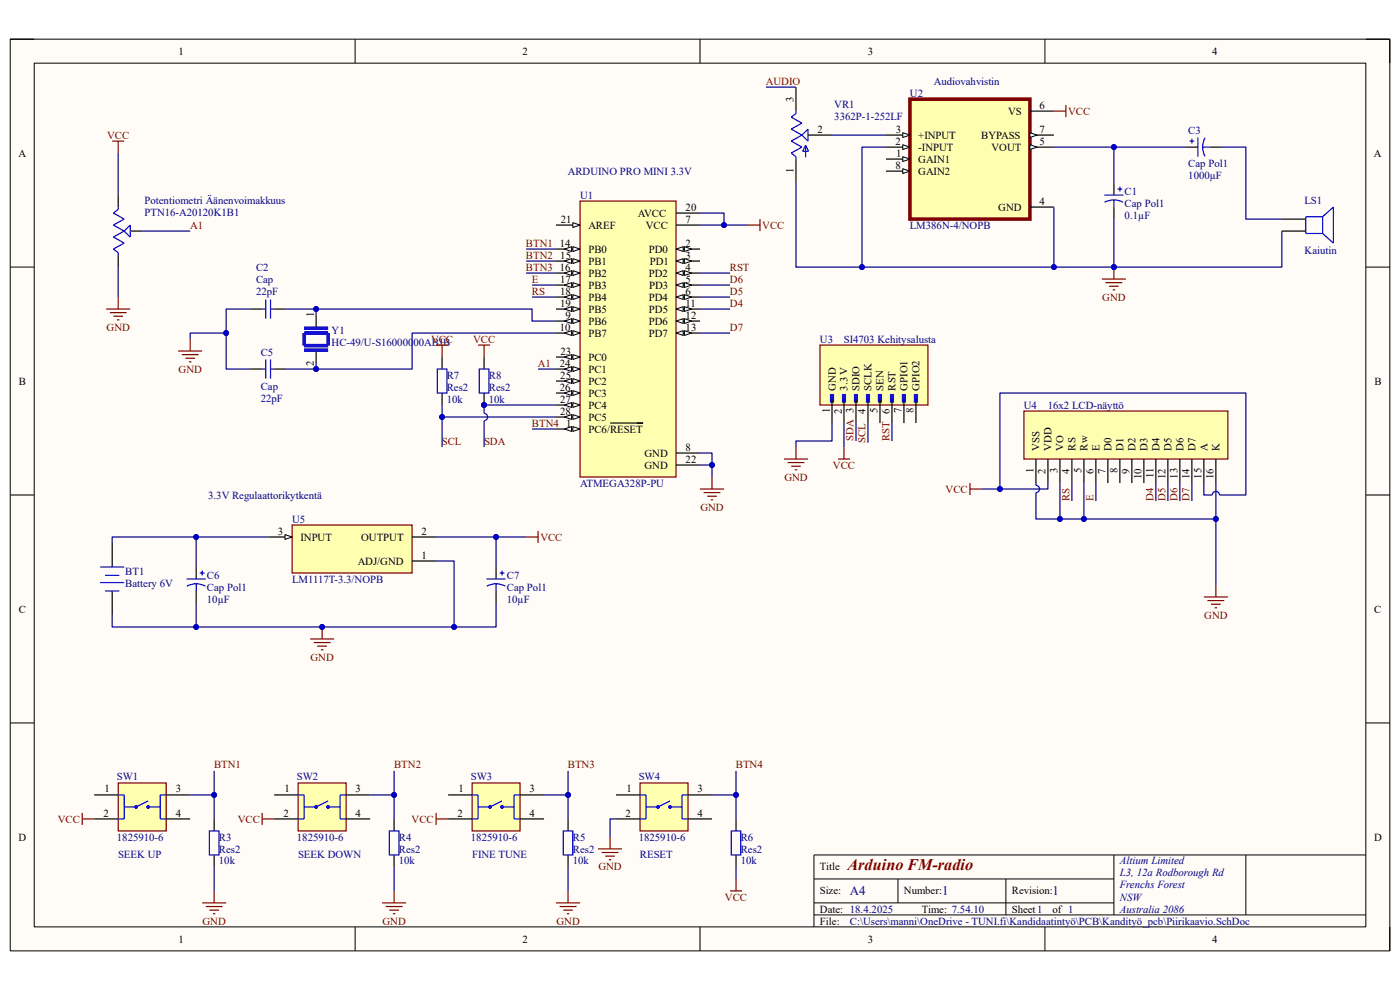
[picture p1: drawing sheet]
<svg xmlns="http://www.w3.org/2000/svg" width="297mm" height="210mm" viewBox="0 0 297 210" stroke-linecap="round" stroke-linejoin="round" font-family="sans-serif">
<path d="M2.2 8.3h292.7v193.4h-292.7z" fill-rule="evenodd" fill="#fffcf8"/>
<path d="M2.2 8.3h292.7v193.4h-292.7z" fill="none" stroke="#000" stroke-width=".21"/>
<path d="M7.3 13.4h282.5v183.2h-282.5z" fill-rule="evenodd" fill="#fffcf8"/>
<g fill="none" stroke="#000" stroke-width=".21">
<path d="M2.2 8.3h5.1M7.3 13.4h282.5v183.2h-282.5zM75.3 8.3v5.1M148.5 8.3v5.1M221.7 8.3v5.1M289.8 8.3h5.1v5.1M2.2 56.7h5.1M289.8 56.7h5.1M2.2 105h5.1M289.8 105h5.1M2.2 153.4h5.1M289.8 153.4h5.1"/>
<path d="M75.3 196.6v5.1M148.5 196.6v5.1M172.7 186.5h63.6M172.7 194.1h117.1M172.7 191.5h63.6M190.5 186.5v5M213.4 186.5v7.6M221.7 196.6v5.1M236.3 181.4v12.7M264.3 181.4v12.7M289.8 181.4h-117.1v15.2M294.9 196.6v5.1"/>
</g>
<path d="M123.1 42.7h20.3v58.5h-20.3z" fill-rule="evenodd" fill="#ffffb0"/>
<path d="M123.1 42.7h20.3v58.5h-20.3z" fill="none" stroke="#800000" stroke-width=".25"/>
<path d="M118 47.7h5.1" fill="none" stroke="#000" stroke-width=".25"/>
<path d="M121.5 47.2l1.6 .5-1.6 .6z" fill="#f8fcff"/>
<path d="M121.5 47.2l1.6 .5-1.6 .6z" fill="none" stroke="#000" stroke-width=".21"/>
<path d="M118 52.8h5.1" fill="none" stroke="#000" stroke-width=".25"/>
<path d="M121.5 52.3l1.6 .5-1.6 .5z" fill="#f8fcff"/>
<path d="M121.5 52.3l1.6 .5-1.6 .5z" fill="none" stroke="#000" stroke-width=".21"/>
<path d="M119.8 52.8l1.5-.5v1z" fill="#f8fcff"/>
<path d="M119.8 52.8l1.5-.5v1z" fill="none" stroke="#000" stroke-width=".21"/>
<path d="M118 55.4h5.1" fill="none" stroke="#000" stroke-width=".25"/>
<path d="M121.5 54.9l1.6 .5-1.6 .5z" fill="#f8fcff"/>
<path d="M121.5 54.9l1.6 .5-1.6 .5z" fill="none" stroke="#000" stroke-width=".21"/>
<path d="M119.8 55.4l1.5-.5v1z" fill="#f8fcff"/>
<path d="M119.8 55.4l1.5-.5v1z" fill="none" stroke="#000" stroke-width=".21"/>
<path d="M118 57.9h5.1" fill="none" stroke="#000" stroke-width=".25"/>
<path d="M121.5 57.4l1.6 .5-1.6 .5z" fill="#f8fcff"/>
<path d="M121.5 57.4l1.6 .5-1.6 .5z" fill="none" stroke="#000" stroke-width=".21"/>
<path d="M119.8 57.9l1.5-.5v1z" fill="#f8fcff"/>
<path d="M119.8 57.9l1.5-.5v1z" fill="none" stroke="#000" stroke-width=".21"/>
<path d="M118 60.5h5.1" fill="none" stroke="#000" stroke-width=".25"/>
<path d="M121.5 60l1.6 .5-1.6 .5z" fill="#f8fcff"/>
<path d="M121.5 60l1.6 .5-1.6 .5z" fill="none" stroke="#000" stroke-width=".21"/>
<path d="M119.8 60.5l1.5-.5v1z" fill="#f8fcff"/>
<path d="M119.8 60.5l1.5-.5v1z" fill="none" stroke="#000" stroke-width=".21"/>
<path d="M118 63h5.1" fill="none" stroke="#000" stroke-width=".25"/>
<path d="M121.5 62.5l1.6 .5-1.6 .5z" fill="#f8fcff"/>
<path d="M121.5 62.5l1.6 .5-1.6 .5z" fill="none" stroke="#000" stroke-width=".21"/>
<path d="M119.8 63l1.5-.5v1z" fill="#f8fcff"/>
<path d="M119.8 63l1.5-.5v1z" fill="none" stroke="#000" stroke-width=".21"/>
<path d="M118 65.6h5.1" fill="none" stroke="#000" stroke-width=".25"/>
<path d="M121.5 65.1l1.6 .5-1.6 .5z" fill="#f8fcff"/>
<path d="M121.5 65.1l1.6 .5-1.6 .5z" fill="none" stroke="#000" stroke-width=".21"/>
<path d="M119.8 65.6l1.5-.5v1z" fill="#f8fcff"/>
<path d="M119.8 65.6l1.5-.5v1z" fill="none" stroke="#000" stroke-width=".21"/>
<path d="M118 68.1h5.1" fill="none" stroke="#000" stroke-width=".25"/>
<path d="M121.5 67.6l1.6 .5-1.6 .5z" fill="#f8fcff"/>
<path d="M121.5 67.6l1.6 .5-1.6 .5z" fill="none" stroke="#000" stroke-width=".21"/>
<path d="M119.8 68.1l1.5-.5v1z" fill="#f8fcff"/>
<path d="M119.8 68.1l1.5-.5v1z" fill="none" stroke="#000" stroke-width=".21"/>
<path d="M118 70.7h5.1" fill="none" stroke="#000" stroke-width=".25"/>
<path d="M121.5 70.1l1.6 .6-1.6 .5z" fill="#f8fcff"/>
<path d="M121.5 70.1l1.6 .6-1.6 .5z" fill="none" stroke="#000" stroke-width=".21"/>
<path d="M119.8 70.7l1.5-.6v1.1z" fill="#f8fcff"/>
<path d="M119.8 70.7l1.5-.6v1.1z" fill="none" stroke="#000" stroke-width=".21"/>
<path d="M118 75.7h5.1" fill="none" stroke="#000" stroke-width=".25"/>
<path d="M121.5 75.2l1.6 .5-1.6 .6z" fill="#f8fcff"/>
<path d="M121.5 75.2l1.6 .5-1.6 .6z" fill="none" stroke="#000" stroke-width=".21"/>
<path d="M119.8 75.7l1.5-.5v1.1z" fill="#f8fcff"/>
<path d="M119.8 75.7l1.5-.5v1.1z" fill="none" stroke="#000" stroke-width=".21"/>
<path d="M118 78.3h5.1" fill="none" stroke="#000" stroke-width=".25"/>
<path d="M121.5 77.8l1.6 .5-1.6 .5z" fill="#f8fcff"/>
<path d="M121.5 77.8l1.6 .5-1.6 .5z" fill="none" stroke="#000" stroke-width=".21"/>
<path d="M119.8 78.3l1.5-.5v1z" fill="#f8fcff"/>
<path d="M119.8 78.3l1.5-.5v1z" fill="none" stroke="#000" stroke-width=".21"/>
<path d="M118 80.8h5.1" fill="none" stroke="#000" stroke-width=".25"/>
<path d="M121.5 80.3l1.6 .5-1.6 .5z" fill="#f8fcff"/>
<path d="M121.5 80.3l1.6 .5-1.6 .5z" fill="none" stroke="#000" stroke-width=".21"/>
<path d="M119.8 80.8l1.5-.5v1z" fill="#f8fcff"/>
<path d="M119.8 80.8l1.5-.5v1z" fill="none" stroke="#000" stroke-width=".21"/>
<path d="M118 83.4h5.1" fill="none" stroke="#000" stroke-width=".25"/>
<path d="M121.5 82.9l1.6 .5-1.6 .5z" fill="#f8fcff"/>
<path d="M121.5 82.9l1.6 .5-1.6 .5z" fill="none" stroke="#000" stroke-width=".21"/>
<path d="M119.8 83.4l1.5-.5v1z" fill="#f8fcff"/>
<path d="M119.8 83.4l1.5-.5v1z" fill="none" stroke="#000" stroke-width=".21"/>
<path d="M118 85.9h5.1" fill="none" stroke="#000" stroke-width=".25"/>
<path d="M121.5 85.4l1.6 .5-1.6 .5z" fill="#f8fcff"/>
<path d="M121.5 85.4l1.6 .5-1.6 .5z" fill="none" stroke="#000" stroke-width=".21"/>
<path d="M119.8 85.9l1.5-.5v1z" fill="#f8fcff"/>
<path d="M119.8 85.9l1.5-.5v1z" fill="none" stroke="#000" stroke-width=".21"/>
<path d="M118 88.5h5.1" fill="none" stroke="#000" stroke-width=".25"/>
<path d="M121.5 88l1.6 .5-1.6 .5z" fill="#f8fcff"/>
<path d="M121.5 88l1.6 .5-1.6 .5z" fill="none" stroke="#000" stroke-width=".21"/>
<path d="M119.8 88.5l1.5-.5v1z" fill="#f8fcff"/>
<path d="M119.8 88.5l1.5-.5v1z" fill="none" stroke="#000" stroke-width=".21"/>
<path d="M118 91h5.1" fill="none" stroke="#000" stroke-width=".25"/>
<path d="M121.5 90.5l1.6 .5-1.6 .5z" fill="#f8fcff"/>
<path d="M121.5 90.5l1.6 .5-1.6 .5z" fill="none" stroke="#000" stroke-width=".21"/>
<path d="M119.8 91l1.5-.5v1z" fill="#f8fcff"/>
<path d="M119.8 91l1.5-.5v1z" fill="none" stroke="#000" stroke-width=".21"/>
<path d="M143.4 45.2h5.1M143.4 47.7h5.1M143.4 52.8h5.1M129.4 89.7h7.1" fill="none" stroke="#000" stroke-width=".25"/>
<path d="M143.4 52.8l1.5-.5v1z" fill="#f8fcff"/>
<path d="M143.4 52.8l1.5-.5v1z" fill="none" stroke="#000" stroke-width=".21"/>
<path d="M145.2 52.3l1.5 .5-1.5 .5z" fill="#f8fcff"/>
<path d="M145.2 52.3l1.5 .5-1.5 .5z" fill="none" stroke="#000" stroke-width=".21"/>
<path d="M143.4 55.4h5.1" fill="none" stroke="#000" stroke-width=".25"/>
<path d="M143.4 55.4l1.5-.5v1z" fill="#f8fcff"/>
<path d="M143.4 55.4l1.5-.5v1z" fill="none" stroke="#000" stroke-width=".21"/>
<path d="M145.2 54.9l1.5 .5-1.5 .5z" fill="#f8fcff"/>
<path d="M145.2 54.9l1.5 .5-1.5 .5z" fill="none" stroke="#000" stroke-width=".21"/>
<path d="M143.4 57.9h5.1" fill="none" stroke="#000" stroke-width=".25"/>
<path d="M143.4 57.9l1.5-.5v1z" fill="#f8fcff"/>
<path d="M143.4 57.9l1.5-.5v1z" fill="none" stroke="#000" stroke-width=".21"/>
<path d="M145.2 57.4l1.5 .5-1.5 .5z" fill="#f8fcff"/>
<path d="M145.2 57.4l1.5 .5-1.5 .5z" fill="none" stroke="#000" stroke-width=".21"/>
<path d="M143.4 60.5h5.1" fill="none" stroke="#000" stroke-width=".25"/>
<path d="M143.4 60.5l1.5-.5v1z" fill="#f8fcff"/>
<path d="M143.4 60.5l1.5-.5v1z" fill="none" stroke="#000" stroke-width=".21"/>
<path d="M145.2 60l1.5 .5-1.5 .5z" fill="#f8fcff"/>
<path d="M145.2 60l1.5 .5-1.5 .5z" fill="none" stroke="#000" stroke-width=".21"/>
<path d="M143.4 63h5.1" fill="none" stroke="#000" stroke-width=".25"/>
<path d="M143.4 63l1.5-.5v1z" fill="#f8fcff"/>
<path d="M143.4 63l1.5-.5v1z" fill="none" stroke="#000" stroke-width=".21"/>
<path d="M145.2 62.5l1.5 .5-1.5 .5z" fill="#f8fcff"/>
<path d="M145.2 62.5l1.5 .5-1.5 .5z" fill="none" stroke="#000" stroke-width=".21"/>
<path d="M143.4 65.6h5.1" fill="none" stroke="#000" stroke-width=".25"/>
<path d="M143.4 65.6l1.5-.5v1z" fill="#f8fcff"/>
<path d="M143.4 65.6l1.5-.5v1z" fill="none" stroke="#000" stroke-width=".21"/>
<path d="M145.2 65.1l1.5 .5-1.5 .5z" fill="#f8fcff"/>
<path d="M145.2 65.1l1.5 .5-1.5 .5z" fill="none" stroke="#000" stroke-width=".21"/>
<path d="M143.4 68.1h5.1" fill="none" stroke="#000" stroke-width=".25"/>
<path d="M143.4 68.1l1.5-.5v1z" fill="#f8fcff"/>
<path d="M143.4 68.1l1.5-.5v1z" fill="none" stroke="#000" stroke-width=".21"/>
<path d="M145.2 67.6l1.5 .5-1.5 .5z" fill="#f8fcff"/>
<path d="M145.2 67.6l1.5 .5-1.5 .5z" fill="none" stroke="#000" stroke-width=".21"/>
<path d="M143.4 70.7h5.1" fill="none" stroke="#000" stroke-width=".25"/>
<path d="M143.4 70.7l1.5-.6v1.1z" fill="#f8fcff"/>
<path d="M143.4 70.7l1.5-.6v1.1z" fill="none" stroke="#000" stroke-width=".21"/>
<path d="M145.2 70.1l1.5 .6-1.5 .5z" fill="#f8fcff"/>
<path d="M145.2 70.1l1.5 .6-1.5 .5z" fill="none" stroke="#000" stroke-width=".21"/>
<path d="M143.4 96.1h5.1M143.4 98.6h5.1" fill="none" stroke="#000" stroke-width=".25"/>
<path d="M193.1 21h25.4v25.5h-25.4z" fill-rule="evenodd" fill="#ffffb0"/>
<path d="M193.1 21h25.4v25.5h-25.4z" fill="none" stroke="#800000" stroke-width=".76" stroke-linecap="butt"/>
<path d="M188 28.7h5.1" fill="none" stroke="#000" stroke-width=".25"/>
<path d="M191.5 28.2l1.6 .5-1.6 .5z" fill="#f8fcff"/>
<path d="M191.5 28.2l1.6 .5-1.6 .5z" fill="none" stroke="#000" stroke-width=".21"/>
<path d="M188 31.2h5.1" fill="none" stroke="#000" stroke-width=".25"/>
<path d="M191.5 30.7l1.6 .5-1.6 .5z" fill="#f8fcff"/>
<path d="M191.5 30.7l1.6 .5-1.6 .5z" fill="none" stroke="#000" stroke-width=".21"/>
<path d="M188 33.8h5.1" fill="none" stroke="#000" stroke-width=".25"/>
<path d="M191.5 33.2l1.6 .6-1.6 .5z" fill="#f8fcff"/>
<path d="M191.5 33.2l1.6 .6-1.6 .5z" fill="none" stroke="#000" stroke-width=".21"/>
<path d="M188 36.3h5.1" fill="none" stroke="#000" stroke-width=".25"/>
<path d="M191.5 35.8l1.6 .5-1.6 .5z" fill="#f8fcff"/>
<path d="M191.5 35.8l1.6 .5-1.6 .5z" fill="none" stroke="#000" stroke-width=".21"/>
<path d="M218.5 23.6h5.1M218.5 28.7h5.1" fill="none" stroke="#000" stroke-width=".25"/>
<path d="M218.5 28.2l1.5 .5-1.5 .5z" fill="#f8fcff"/>
<path d="M218.5 28.2l1.5 .5-1.5 .5z" fill="none" stroke="#000" stroke-width=".21"/>
<path d="M218.5 31.2h5.1" fill="none" stroke="#000" stroke-width=".25"/>
<path d="M218.5 30.7l1.5 .5-1.5 .5z" fill="#f8fcff"/>
<path d="M218.5 30.7l1.5 .5-1.5 .5z" fill="none" stroke="#000" stroke-width=".21"/>
<path d="M218.5 43.9h5.1" fill="none" stroke="#000" stroke-width=".25"/>
<path d="M233.8 59.2h5.1M234.5 60h3.6M236.3 56.7v2.5M235.3 60.7h2M236.1 61.5h.5M148.5 103.7h5.1M149.3 104.5h3.5M150 105.3h2.1M150.8 106h.5M151.1 101.2v2.5" fill="none" stroke="#800000" stroke-width=".25"/>
<circle cx="236.3" cy="56.7" r=".51" fill="#000080"/>
<circle cx="236.3" cy="56.7" r=".51" fill="none" stroke="#000080" stroke-width=".21"/>
<path d="M25.1 166.1h10.2v10.2h-10.2z" fill-rule="evenodd" fill="#ffffb0"/>
<g fill="none" stroke="#800000" stroke-width=".25">
<path d="M223.6 23.6h2.5M226.1 22.3v2.5M158.7 47.7h2.5M161.2 46.5v2.5M37.8 74.5h5.1M38.6 75.2h3.5M39.3 76h2.1M40.1 76.8h.5M40.3 71.9v2.6M166.3 97.4h5.1M167.1 98.1h3.6M167.9 98.9h2"/>
<path d="M168.6 99.7h.5M168.9 94.8v2.6M205.8 102.5v2.5M205.8 103.7h2.5M17.4 172.5v2.5M17.4 173.7h2.6M25.1 166.1h10.2v10.2h-10.2zM42.9 191.5h5.1M43.7 192.3h3.5M44.4 193.1h2.1M45.2 193.8h.5M45.4 189v2.5"/>
</g>
<g fill="none" stroke="#00f" stroke-width=".25">
<path d="M237.6 39.6v1M252.3 29.9h1.1M252.9 29.4v1M254.1 29.2v4M255.1 31.2l.1 .8 .5 1.2M255.1 31.2h1.6M255.7 29.2l-.5 1.2-.1 .8M234.3 41.4h4M236.3 42.4l.8 .1 1.2 .4M236.3 42.4l-.8 .1-1.2 .4M236.3 42.4v1.5M237.1 40.1h1"/>
<path d="M280.6 46l2.3-2.1v7.7l-2.3-2.1M280.6 46v3.5M280.6 46h-3.6v3.5h3.6M55.6 65.6h.8M55.6 78.3h.8M56.4 63.5v4.1M56.4 76.3v4M57.4 63.5v4.1M57.4 76.3v4M57.4 65.6h.8M57.4 78.3h.8M25.1 168.6h1.2l.1 5.1h-1.3"/>
<path d="M31.4 169.9l-2.5 1.3h-2.6M31.4 171.2h2.6M35.3 168.6h-1.3v5.1h1.3M44.4 176.3h2.1v5.1h-2.1z"/>
<circle cx="28.9" cy="171.2" r=".25"/>
<circle cx="31.4" cy="171.2" r=".25"/>
</g>
<g fill="none" stroke="#000" stroke-width=".25">
<path d="M236.3 38.8v2.6M251.6 31.2h2.5M256.7 31.2h2.5M236.3 43.9v2.6M271.9 46.5h5.1M271.9 49h5.1M53.1 65.6h2.5M53.1 78.3h2.5M58.2 65.6h2.5M58.2 78.3h2.5M20 168.6h5.1M20 173.7h5.1"/>
<path d="M35.3 168.6h5M35.3 173.7h5M45.4 173.7v2.6M45.4 181.4v2.5"/>
</g>
<path d="M63.3 166.1h10.1v10.2h-10.1z" fill-rule="evenodd" fill="#ffffb0"/>
<path d="M55.6 172.5v2.5M55.6 173.7h2.6M63.3 166.1h10.1v10.2h-10.1zM81.1 191.5h5.1M81.8 192.3h3.6M82.6 193.1h2M83.4 193.8h.5M83.6 189v2.5" fill="none" stroke="#800000" stroke-width=".25"/>
<g fill="none" stroke="#00f" stroke-width=".25">
<path d="M63.3 168.6h1.2v5.1h-1.2M69.6 169.9l-2.5 1.3h-2.6M69.6 171.2h2.6M73.4 168.6h-1.2v5.1h1.2M82.6 176.3h2v5.1h-2z"/>
<circle cx="67.1" cy="171.2" r=".25"/>
<circle cx="69.6" cy="171.2" r=".25"/>
</g>
<path d="M58.2 168.6h5.1M58.2 173.7h5.1M73.4 168.6h5.1M73.4 173.7h5.1M83.6 173.7v2.6M83.6 181.4v2.5" fill="none" stroke="#000" stroke-width=".25"/>
<path d="M100.2 166.1h10.1v10.2h-10.1z" fill-rule="evenodd" fill="#ffffb0"/>
<path d="M92.5 172.5v2.5M92.5 173.7h2.6M100.2 166.1h10.1v10.2h-10.1zM118 191.5h5.1M118.7 192.3h3.6M119.5 193.1h2M120.3 193.8h.5M120.5 189v2.5" fill="none" stroke="#800000" stroke-width=".25"/>
<g fill="none" stroke="#00f" stroke-width=".25">
<path d="M100.2 168.6h1.2v5.1h-1.2M106.5 169.9l-2.5 1.3h-2.6M106.5 171.2h2.6M110.3 168.6h-1.2v5.1h1.2M119.5 176.3h2v5.1h-2z"/>
<circle cx="104" cy="171.2" r=".25"/>
<circle cx="106.5" cy="171.2" r=".25"/>
</g>
<path d="M95.1 168.6h5.1M95.1 173.7h5.1M110.3 168.6h5.1M110.3 173.7h5.1M120.5 173.7v2.6M120.5 181.4v2.5" fill="none" stroke="#000" stroke-width=".25"/>
<path d="M135.8 166.1h10.2v10.2h-10.2z" fill-rule="evenodd" fill="#ffffb0"/>
<path d="M129.4 177.5v2.6M135.8 166.1h10.2v10.2h-10.2zM126.9 180.1h5.1M127.6 180.8h3.6M128.4 181.6h2M129.2 182.4h.5M154.9 189h2.5M156.1 186.5v2.5" fill="none" stroke="#800000" stroke-width=".25"/>
<g fill="none" stroke="#00f" stroke-width=".25">
<path d="M135.8 168.6h1.3v5.1h-1.3M142.1 169.9l-2.5 1.3h-2.5M142.1 171.2h2.6M146 168.6h-1.3v5.1h1.3M155.1 176.3h2.1v5.1h-2.1z"/>
<circle cx="139.6" cy="171.2" r=".25"/>
<circle cx="142.1" cy="171.2" r=".25"/>
</g>
<path d="M130.7 168.6h5.1M130.7 173.7h5.1M146 168.6h5.1M146 173.7h5.1M156.1 173.7v2.6M156.1 181.4v2.5" fill="none" stroke="#000" stroke-width=".25"/>
<path d="M217.2 87.2h43.3v10.2h-43.3z" fill-rule="evenodd" fill="#ffffb0"/>
<path d="M217.2 87.2h43.3v10.2h-43.3zM255.4 126.6h5.1M256.2 127.4h3.5M256.9 128.2h2.1M257.7 128.9h.5M257.9 124.1v2.5" fill="none" stroke="#800000" stroke-width=".25"/>
<g fill="none" stroke="#000" stroke-width=".25">
<path d="M219.8 97.4v5.1M222.3 97.4v5.1M224.9 97.4v5.1M227.4 97.4v5.1M230 97.4v5.1M232.5 97.4v5.1M235 97.4v5.1M237.6 97.4v5.1M240.1 97.4v5.1M242.7 97.4v5.1M245.2 97.4v5.1M247.8 97.4v5.1"/>
<path d="M250.3 97.4v5.1M252.9 97.4v5.1M255.4 97.4v5.1M257.9 97.4v5.1"/>
</g>
<path d="M174 73.2h22.9v12.7h-22.9z" fill-rule="evenodd" fill="#ffffb0"/>
<path d="M174 73.2h22.9v12.7h-22.9z" fill="none" stroke="#800000" stroke-width=".25"/>
<path d="M176.2 83.7h.6v1.6h-.6z" fill-rule="evenodd" fill="#00f"/>
<path d="M176.2 83.7h.6v1.6h-.6z" fill="none" stroke="#00f" stroke-width=".25"/>
<path d="M178.7 83.7h.7v1.6h-.7z" fill-rule="evenodd" fill="#00f"/>
<path d="M178.7 83.7h.7v1.6h-.7z" fill="none" stroke="#00f" stroke-width=".25"/>
<path d="M181.3 83.7h.6v1.6h-.6z" fill-rule="evenodd" fill="#00f"/>
<path d="M181.3 83.7h.6v1.6h-.6z" fill="none" stroke="#00f" stroke-width=".25"/>
<path d="M183.8 83.7h.7v1.6h-.7z" fill-rule="evenodd" fill="#00f"/>
<path d="M183.8 83.7h.7v1.6h-.7z" fill="none" stroke="#00f" stroke-width=".25"/>
<path d="M186.4 83.7h.6v1.6h-.6z" fill-rule="evenodd" fill="#00f"/>
<path d="M186.4 83.7h.6v1.6h-.6z" fill="none" stroke="#00f" stroke-width=".25"/>
<path d="M188.9 83.7h.6v1.6h-.6z" fill-rule="evenodd" fill="#00f"/>
<path d="M188.9 83.7h.6v1.6h-.6z" fill="none" stroke="#00f" stroke-width=".25"/>
<path d="M191.5 83.7h.6v1.6h-.6z" fill-rule="evenodd" fill="#00f"/>
<path d="M191.5 83.7h.6v1.6h-.6z" fill="none" stroke="#00f" stroke-width=".25"/>
<path d="M194 83.7h.6v1.6h-.6z" fill-rule="evenodd" fill="#00f"/>
<path d="M25.1 43.9v.5l-1 .8 2.2 1.3-2.2 1.2 2.2 1.3M26.3 49l-2.2 1.3 2.2 1.3-2.2 1.2 1 .8v.5M27.6 47.7v2.6l-1.3-1.3zM194 83.7h.6v1.6h-.6z" fill="none" stroke="#00f" stroke-width=".25"/>
<path d="M25.1 41.4v2.5M25.1 54.1v2.6M27.6 49h2.6M176.5 84.7v5M179 84.7v5M181.6 84.7v5M184.1 84.7v5M186.7 84.7v5M189.2 84.7v5M191.8 84.7v5M194.3 84.7v5" fill="none" stroke="#000" stroke-width=".25"/>
<path d="M177.8 97.4h2.5M179 94.8v2.6" fill="none" stroke="#800000" stroke-width=".25"/>
<path d="M62 111.4h25.4v10.2h-25.4z" fill-rule="evenodd" fill="#ffffb0"/>
<path d="M62 111.4h25.4v10.2h-25.4z" fill="none" stroke="#800000" stroke-width=".25"/>
<path d="M56.9 113.9h5.1" fill="none" stroke="#000" stroke-width=".25"/>
<path d="M60.5 113.4l1.5 .5-1.5 .5z" fill="#f8fcff"/>
<path d="M60.5 113.4l1.5 .5-1.5 .5z" fill="none" stroke="#000" stroke-width=".21"/>
<path d="M87.4 113.9h5.1M87.4 119h5.1M41.6 120.3v2.5M41.6 125.4v2.5M105.2 120.3v2.5M105.2 125.4v2.5" fill="none" stroke="#000" stroke-width=".25"/>
<path d="M39.6 122.8h4.1M41.6 123.8l.8 .1 1.2 .5M41.6 123.8l-.8 .1-1.2 .5M41.6 123.8v1.6M42.4 121.6h1M42.9 121v1.1M103.2 122.8h4.1M105.2 123.8l.9 .1 1.1 .5M105.2 123.8l-.8 .1-1.1 .5M105.2 123.8v1.6M106 121.6h1M106.5 121v1.1" fill="none" stroke="#00f" stroke-width=".25"/>
<path d="M65.8 135.6h5.1M66.6 136.3h3.5M67.3 137.1h2.1M68.1 137.8h.5M68.3 133v2.6" fill="none" stroke="#800000" stroke-width=".25"/>
<circle cx="68.3" cy="133" r=".51" fill="#000080"/>
<circle cx="68.3" cy="133" r=".51" fill="none" stroke="#000080" stroke-width=".21"/>
<path d="M23.8 29.9h2.5M25.1 29.9v2.6M22.5 65.6h5.1M23.3 66.3h3.6M24.1 67.1h2M24.8 67.9h.5M25.1 63v2.6M111.6 113.9h2.6M114.2 112.6v2.6" fill="none" stroke="#800000" stroke-width=".25"/>
<path d="M168.9 18.5v5.1M168.9 33.8v5M171.4 28.7h5.1M67.1 66.8v2.6M67.1 74.5v2.5M93.8 75.7v2.6M93.8 83.4v2.5M23.8 115.2v5.1M23.8 125.4v5.1" fill="none" stroke="#000" stroke-width=".25"/>
<path d="M168.9 23.6v.5l-1 .7 2.2 1.3-2.2 1.3 2.2 1.3M170.1 28.7l-2.2 1.2 2.2 1.3-2.2 1.3 1 .7v.6M170.1 28.7l1.3-1.3v2.5zM170.9 30.8v2.6M170.9 30.8l.6 1.3h-1.2zM92.8 78.3h2v5.1h-2zM21.3 123.6h5M21.3 120.3h5M22.3 122.1h3M22.3 125.4h3" fill="none" stroke="#00f" stroke-width=".25"/>
<path d="M64.5 70.7h5.1v2.6h-5.1zM64.5 74.3h5.1M64.5 69.6h5.1" fill="none" stroke="#00f" stroke-width=".76" stroke-linecap="butt"/>
<circle cx="102.7" cy="85.9" r=".51" fill="#000080"/>
<circle cx="102.7" cy="85.9" r=".51" fill="none" stroke="#000080" stroke-width=".21"/>
<path d="M102.7 83.4v2.5" fill="none" stroke="#000" stroke-width=".25"/>
<circle cx="102.7" cy="85.9" r=".51" fill="#000080"/>
<circle cx="102.7" cy="85.9" r=".51" fill="none" stroke="#000080" stroke-width=".21"/>
<path d="M102.7 75.7v2.6" fill="none" stroke="#000" stroke-width=".25"/>
<path d="M101.7 78.3h2v5.1h-2z" fill="none" stroke="#00f" stroke-width=".25"/>
<path d="M92.5 73.2h2.6M93.8 73.2v2.5M101.4 73.2h2.6M102.7 73.2v2.5" fill="none" stroke="#800000" stroke-width=".25"/>
<path d="M257.9 102.5v21.6" fill="none" stroke="#000080" stroke-width=".25"/>
<circle cx="257.9" cy="110.1" r=".51" fill="#000080"/>
<circle cx="257.9" cy="110.1" r=".51" fill="none" stroke="#000080" stroke-width=".21"/>
<path d="M23.8 130.5v2.5h17.8" fill="none" stroke="#000080" stroke-width=".25"/>
<circle cx="41.6" cy="133" r=".51" fill="#000080"/>
<circle cx="41.6" cy="133" r=".51" fill="none" stroke="#000080" stroke-width=".21"/>
<path d="M56.9 113.9h-33.1v1.3" fill="none" stroke="#000080" stroke-width=".25"/>
<circle cx="41.6" cy="113.9" r=".51" fill="#000080"/>
<circle cx="41.6" cy="113.9" r=".51" fill="none" stroke="#000080" stroke-width=".21"/>
<path d="M30.2 49h10.1M40.3 168.6h5.1v5.1" fill="none" stroke="#000080" stroke-width=".25"/>
<circle cx="45.4" cy="168.6" r=".51" fill="#000080"/>
<circle cx="45.4" cy="168.6" r=".51" fill="none" stroke="#000080" stroke-width=".21"/>
<path d="M48 70.7h-7.7v1.2" fill="none" stroke="#000080" stroke-width=".25"/>
<circle cx="48" cy="70.6" r=".51" fill="#000080"/>
<circle cx="48" cy="70.6" r=".51" fill="none" stroke="#000080" stroke-width=".21"/>
<path d="M92.5 119h3.8v14h-54.7v-5.1" fill="none" stroke="#000080" stroke-width=".25"/>
<circle cx="41.6" cy="133" r=".51" fill="#000080"/>
<circle cx="41.6" cy="133" r=".51" fill="none" stroke="#000080" stroke-width=".21"/>
<circle cx="68.3" cy="133" r=".51" fill="#000080"/>
<circle cx="68.3" cy="133" r=".51" fill="none" stroke="#000080" stroke-width=".21"/>
<circle cx="96.3" cy="133" r=".51" fill="#000080"/>
<circle cx="96.3" cy="133" r=".51" fill="none" stroke="#000080" stroke-width=".21"/>
<path d="M53.1 65.6h-5.1v12.7h5.1" fill="none" stroke="#000080" stroke-width=".25"/>
<circle cx="48" cy="70.6" r=".51" fill="#000080"/>
<circle cx="48" cy="70.6" r=".51" fill="none" stroke="#000080" stroke-width=".21"/>
<path d="M118 70.7h-30.6v7.6h-26.7" fill="none" stroke="#000080" stroke-width=".25"/>
<circle cx="67.1" cy="78.3" r=".51" fill="#000080"/>
<circle cx="67.1" cy="78.3" r=".51" fill="none" stroke="#000080" stroke-width=".21"/>
<path d="M60.7 65.6h52.2v2.5h5.1" fill="none" stroke="#000080" stroke-width=".25"/>
<circle cx="67.1" cy="65.6" r=".51" fill="#000080"/>
<circle cx="67.1" cy="65.6" r=".51" fill="none" stroke="#000080" stroke-width=".21"/>
<path d="M78.5 168.6h5.1v5.1" fill="none" stroke="#000080" stroke-width=".25"/>
<circle cx="83.6" cy="168.6" r=".51" fill="#000080"/>
<circle cx="83.6" cy="168.6" r=".51" fill="none" stroke="#000080" stroke-width=".21"/>
<path d="M92.5 113.9h12.7v6.4" fill="none" stroke="#000080" stroke-width=".25"/>
<circle cx="105.2" cy="113.9" r=".51" fill="#000080"/>
<circle cx="105.2" cy="113.9" r=".51" fill="none" stroke="#000080" stroke-width=".21"/>
<path d="M93.8 85.9v2.6h24.2" fill="none" stroke="#000080" stroke-width=".25"/>
<circle cx="93.8" cy="88.5" r=".51" fill="#000080"/>
<circle cx="93.8" cy="88.5" r=".51" fill="none" stroke="#000080" stroke-width=".21"/>
<path d="M105.2 127.9v5.1h-8.9" fill="none" stroke="#000080" stroke-width=".25"/>
<circle cx="96.3" cy="133" r=".51" fill="#000080"/>
<circle cx="96.3" cy="133" r=".51" fill="none" stroke="#000080" stroke-width=".21"/>
<path d="M118 85.9h-15.3v1.8a.76 .76 0 0 1 .8 .8 .76 .76 0 0 1-.8 .7v5.6" fill="none" stroke="#000080" stroke-width=".25"/>
<circle cx="102.7" cy="85.9" r=".51" fill="#000080"/>
<circle cx="102.7" cy="85.9" r=".51" fill="none" stroke="#000080" stroke-width=".21"/>
<path d="M105.2 113.9h6.4" fill="none" stroke="#000080" stroke-width=".25"/>
<circle cx="105.2" cy="113.9" r=".51" fill="#000080"/>
<circle cx="105.2" cy="113.9" r=".51" fill="none" stroke="#000080" stroke-width=".21"/>
<path d="M111.6 57.9h6.4M111.6 55.4h6.4M111.6 52.8h6.4M112.9 63h5.1M112.9 60.5h5.1M114.2 78.3h3.8M112.9 91h5.1M115.4 168.6h5.1v5.1" fill="none" stroke="#000080" stroke-width=".25"/>
<circle cx="120.5" cy="168.6" r=".51" fill="#000080"/>
<circle cx="120.5" cy="168.6" r=".51" fill="none" stroke="#000080" stroke-width=".21"/>
<path d="M148.5 98.6h2.6v2.6M130.7 173.7h-1.3v3.8" fill="none" stroke="#000080" stroke-width=".25"/>
<circle cx="151.1" cy="98.6" r=".51" fill="#000080"/>
<circle cx="151.1" cy="98.6" r=".51" fill="none" stroke="#000080" stroke-width=".21"/>
<path d="M148.5 96.1h2.6v2.5" fill="none" stroke="#000080" stroke-width=".25"/>
<circle cx="151.1" cy="98.6" r=".51" fill="#000080"/>
<circle cx="151.1" cy="98.6" r=".51" fill="none" stroke="#000080" stroke-width=".21"/>
<path d="M148.5 47.7h10.2M148.5 57.9h6.4M148.5 70.7h6.4M148.5 65.6h6.4M148.5 63h6.4M148.5 60.5h6.4" fill="none" stroke="#000080" stroke-width=".25"/>
<circle cx="153.6" cy="47.7" r=".51" fill="#000080"/>
<circle cx="153.6" cy="47.7" r=".51" fill="none" stroke="#000080" stroke-width=".21"/>
<path d="M148.5 45.2h5.1v2.5" fill="none" stroke="#000080" stroke-width=".25"/>
<circle cx="153.6" cy="47.7" r=".51" fill="#000080"/>
<circle cx="153.6" cy="47.7" r=".51" fill="none" stroke="#000080" stroke-width=".21"/>
<path d="M151.1 168.6h5v5.1" fill="none" stroke="#000080" stroke-width=".25"/>
<circle cx="156.1" cy="168.6" r=".51" fill="#000080"/>
<circle cx="156.1" cy="168.6" r=".51" fill="none" stroke="#000080" stroke-width=".21"/>
<path d="M162.5 18.5h6.4M188 31.2h-5.1v25.5h-14v-17.9M176.5 89.7v3.9h-7.6v1.2" fill="none" stroke="#000080" stroke-width=".25"/>
<circle cx="182.9" cy="56.7" r=".51" fill="#000080"/>
<circle cx="182.9" cy="56.7" r=".51" fill="none" stroke="#000080" stroke-width=".21"/>
<path d="M176.5 28.7h11.5M182.9 56.7h40.7" fill="none" stroke="#000080" stroke-width=".25"/>
<circle cx="223.6" cy="56.7" r=".51" fill="#000080"/>
<circle cx="223.6" cy="56.7" r=".51" fill="none" stroke="#000080" stroke-width=".21"/>
<circle cx="182.9" cy="56.7" r=".51" fill="#000080"/>
<circle cx="182.9" cy="56.7" r=".51" fill="none" stroke="#000080" stroke-width=".21"/>
<path d="M222.3 102.5v1.2h-14" fill="none" stroke="#000080" stroke-width=".25"/>
<circle cx="212.1" cy="103.7" r=".51" fill="#000080"/>
<circle cx="212.1" cy="103.7" r=".51" fill="none" stroke="#000080" stroke-width=".21"/>
<path d="M255.4 102.5v2.5h1.8a.76 .76 0 0 1 .7-.8 .76 .76 0 0 1 .8 .8h5.6v-21.6h-52.2v20.3" fill="none" stroke="#000080" stroke-width=".25"/>
<circle cx="212.1" cy="103.7" r=".51" fill="#000080"/>
<circle cx="212.1" cy="103.7" r=".51" fill="none" stroke="#000080" stroke-width=".21"/>
<path d="M219.8 103a.76 .76 0 0 1 .7 .7 .76 .76 0 0 1-.7 .8v5.6h10.2M219.8 102.5v.5" fill="none" stroke="#000080" stroke-width=".25"/>
<circle cx="224.9" cy="110.1" r=".51" fill="#000080"/>
<circle cx="224.9" cy="110.1" r=".51" fill="none" stroke="#000080" stroke-width=".21"/>
<circle cx="229.9" cy="110.1" r=".51" fill="#000080"/>
<circle cx="229.9" cy="110.1" r=".51" fill="none" stroke="#000080" stroke-width=".21"/>
<path d="M223.6 43.9v12.8h48.3v-7.7" fill="none" stroke="#000080" stroke-width=".25"/>
<circle cx="236.3" cy="56.7" r=".51" fill="#000080"/>
<circle cx="236.3" cy="56.7" r=".51" fill="none" stroke="#000080" stroke-width=".21"/>
<circle cx="223.6" cy="56.7" r=".51" fill="#000080"/>
<circle cx="223.6" cy="56.7" r=".51" fill="none" stroke="#000080" stroke-width=".21"/>
<path d="M223.6 31.2h28" fill="none" stroke="#000080" stroke-width=".25"/>
<circle cx="236.3" cy="31.2" r=".51" fill="#000080"/>
<circle cx="236.3" cy="31.2" r=".51" fill="none" stroke="#000080" stroke-width=".21"/>
<path d="M230 102.5v7.6h27.9" fill="none" stroke="#000080" stroke-width=".25"/>
<circle cx="229.9" cy="110.1" r=".51" fill="#000080"/>
<circle cx="229.9" cy="110.1" r=".51" fill="none" stroke="#000080" stroke-width=".21"/>
<circle cx="257.9" cy="110.1" r=".51" fill="#000080"/>
<circle cx="257.9" cy="110.1" r=".51" fill="none" stroke="#000080" stroke-width=".21"/>
<path d="M25.1 32.5v8.9M259.2 31.2h5.1v15.3h7.6M25.1 56.7v6.3M41.6 113.9v6.4" fill="none" stroke="#000080" stroke-width=".25"/>
<circle cx="41.6" cy="113.9" r=".51" fill="#000080"/>
<circle cx="41.6" cy="113.9" r=".51" fill="none" stroke="#000080" stroke-width=".21"/>
<path d="M45.4 163.5v5.1M45.4 183.9v5.1" fill="none" stroke="#000080" stroke-width=".25"/>
<circle cx="45.4" cy="168.6" r=".51" fill="#000080"/>
<circle cx="45.4" cy="168.6" r=".51" fill="none" stroke="#000080" stroke-width=".21"/>
<path d="M67.1 77v1.3" fill="none" stroke="#000080" stroke-width=".25"/>
<circle cx="67.1" cy="78.3" r=".51" fill="#000080"/>
<circle cx="67.1" cy="78.3" r=".51" fill="none" stroke="#000080" stroke-width=".21"/>
<path d="M67.1 65.6v1.2" fill="none" stroke="#000080" stroke-width=".25"/>
<circle cx="67.1" cy="65.6" r=".51" fill="#000080"/>
<circle cx="67.1" cy="65.6" r=".51" fill="none" stroke="#000080" stroke-width=".21"/>
<path d="M83.6 163.5v5.1M83.6 183.9v5.1" fill="none" stroke="#000080" stroke-width=".25"/>
<circle cx="83.6" cy="168.6" r=".51" fill="#000080"/>
<circle cx="83.6" cy="168.6" r=".51" fill="none" stroke="#000080" stroke-width=".21"/>
<path d="M93.8 88.5v6.3" fill="none" stroke="#000080" stroke-width=".25"/>
<circle cx="93.8" cy="88.5" r=".51" fill="#000080"/>
<circle cx="93.8" cy="88.5" r=".51" fill="none" stroke="#000080" stroke-width=".21"/>
<path d="M120.5 163.5v5.1M120.5 183.9v5.1" fill="none" stroke="#000080" stroke-width=".25"/>
<circle cx="120.5" cy="168.6" r=".51" fill="#000080"/>
<circle cx="120.5" cy="168.6" r=".51" fill="none" stroke="#000080" stroke-width=".21"/>
<path d="M156.1 163.5v5.1M156.1 183.9v2.6" fill="none" stroke="#000080" stroke-width=".25"/>
<circle cx="156.1" cy="168.6" r=".51" fill="#000080"/>
<circle cx="156.1" cy="168.6" r=".51" fill="none" stroke="#000080" stroke-width=".21"/>
<path d="M179 89.7v5.1M181.6 89.7v3.9M184.1 89.7v4.2M189.2 89.7v3.9M224.9 102.5v7.6" fill="none" stroke="#000080" stroke-width=".25"/>
<circle cx="224.9" cy="110.1" r=".51" fill="#000080"/>
<circle cx="224.9" cy="110.1" r=".51" fill="none" stroke="#000080" stroke-width=".21"/>
<path d="M236.3 46.5v10.2M227.4 102.5v3.8M232.5 102.5v3.8" fill="none" stroke="#000080" stroke-width=".25"/>
<circle cx="236.3" cy="56.7" r=".51" fill="#000080"/>
<circle cx="236.3" cy="56.7" r=".51" fill="none" stroke="#000080" stroke-width=".21"/>
<path d="M236.3 31.2v7.6" fill="none" stroke="#000080" stroke-width=".25"/>
<circle cx="236.3" cy="31.2" r=".51" fill="#000080"/>
<circle cx="236.3" cy="31.2" r=".51" fill="none" stroke="#000080" stroke-width=".21"/>
<path d="M245.2 102.5v3.8M247.8 102.5v3.8M250.3 102.5v3.8M252.9 102.5v3.8" fill="none" stroke="#000080" stroke-width=".25"/>
<text font-size="3.4" fill="#800000" x="179.8" y="184.7">Arduino FM-radio</text>
<g font-size="2.8" fill="#000080">
<text x="180.3" y="189.9">A4</text>
<text x="199.9" y="189.9">1</text>
<text x="223.3" y="189.9">1</text>
</g>
<g font-size="2.3">
<text x="37.9" y="11.6">1</text>
<text x="110.9" y="11.6">2</text>
<text x="184.1" y="11.6">3</text>
<text x="257.2" y="11.6">4</text>
<text x="168.4" y="21.5" transform="rotate(-90 168.4 21.5)">3</text>
<text x="220.5" y="23.1">6</text>
<text x="173.4" y="28.2">2</text>
<text x="190" y="28.2">3</text>
<text x="194.8" y="29.4">+INPUT</text>
<text x="208.2" y="29.4">BYPASS</text>
<text x="213.9" y="24.3">VS</text>
<text x="220.5" y="28.2">7</text>
<text x="3.9" y="33.2">A</text>
<text x="189.9" y="30.7">2</text>
<text x="190" y="35.8">8</text>
<text x="190.1" y="33.2">1</text>
<text x="194.8" y="32">-INPUT</text>
<text x="194.8" y="34.5">GAIN1</text>
<text x="210.4" y="32">VOUT</text>
<text x="220.5" y="30.7">5</text>
<text x="291.5" y="33.2">A</text>
<text x="168.4" y="36.7" transform="rotate(-90 168.4 36.7)">1</text>
<text x="194.8" y="37">GAIN2</text>
<text x="119" y="47.2">21</text>
<text x="135.3" y="46">AVCC</text>
<text x="145.5" y="44.7">20</text>
<text x="145.5" y="47.2">7</text>
<text x="211.8" y="44.7">GND</text>
<text x="220.5" y="43.4">4</text>
<text x="118.8" y="52.3">14</text>
<text x="124.8" y="48.5">AREF</text>
<text x="124.8" y="53.6">PB0</text>
<text x="137" y="48.5">VCC</text>
<text x="137.6" y="53.6">PD0</text>
<text x="145.5" y="52.3">2</text>
<text x="118.8" y="57.4">16</text>
<text x="118.8" y="59.9">17</text>
<text x="118.9" y="54.9">15</text>
<text x="124.8" y="56.1">PB1</text>
<text x="124.8" y="58.7">PB2</text>
<text x="137.6" y="58.7">PD2</text>
<text x="137.8" y="56.1">PD1</text>
<text x="145.5" y="54.9">3</text>
<text x="145.5" y="57.4">4</text>
<text x="145.5" y="59.9">5</text>
<text x="118.8" y="62.5">18</text>
<text x="118.8" y="65.1">19</text>
<text x="124.8" y="61.3">PB3</text>
<text x="124.8" y="63.8">PB4</text>
<text x="137.6" y="63.8">PD4</text>
<text x="137.7" y="61.3">PD3</text>
<text x="145.5" y="62.5">6</text>
<text x="145.5" y="65.1">11</text>
<text x="66.5" y="67.4" transform="rotate(-90 66.5 67.4)">1</text>
<text x="118.8" y="70.1">10</text>
<text x="120" y="67.6">9</text>
<text x="124.8" y="66.3">PB5</text>
<text x="124.8" y="68.9">PB6</text>
<text x="124.8" y="71.4">PB7</text>
<text x="137.6" y="68.9">PD6</text>
<text x="137.6" y="71.4">PD7</text>
<text x="137.7" y="66.3">PD5</text>
<text x="145.5" y="67.6">12</text>
<text x="145.5" y="70.1">13</text>
<text x="66.5" y="77.6" transform="rotate(-90 66.5 77.6)">2</text>
<text x="118.8" y="77.8">24</text>
<text x="118.9" y="75.2">23</text>
<text x="124.8" y="76.5">PC0</text>
<text x="4" y="81.6">B</text>
<text x="118.8" y="82.9">26</text>
<text x="118.9" y="80.3">25</text>
<text x="124.8" y="79">PC1</text>
<text x="124.8" y="81.6">PC2</text>
<text x="177.3" y="82.8" transform="rotate(-90 177.3 82.8)">GND</text>
<text x="179.8" y="82.8" transform="rotate(-90 179.8 82.8)">3.3 V</text>
<text x="182.4" y="82.8" transform="rotate(-90 182.4 82.8)">SDIO</text>
<text x="184.9" y="82.8" transform="rotate(-90 184.9 82.8)">SCLK</text>
<text x="187.5" y="82.8" transform="rotate(-90 187.5 82.8)">SEN</text>
<text x="190" y="82.8" transform="rotate(-90 190 82.8)">RST</text>
<text x="192.5" y="82.8" transform="rotate(-90 192.5 82.8)">GPIO1</text>
<text x="195.1" y="82.8" transform="rotate(-90 195.1 82.8)">GPIO2</text>
<text x="291.6" y="81.6">B</text>
<text x="118.8" y="85.4">27</text>
<text x="118.8" y="88">28</text>
<text x="124.8" y="84.2">PC3</text>
<text x="124.8" y="86.7">PC4</text>
<text x="124.8" y="89.2">PC5</text>
<text x="176" y="87.5" transform="rotate(-90 176 87.5)">1</text>
<text x="178.6" y="87.8" transform="rotate(-90 178.6 87.8)">2</text>
<text x="183.6" y="87.8" transform="rotate(-90 183.6 87.8)">4</text>
<text x="186.2" y="87.7" transform="rotate(-90 186.2 87.7)">5</text>
<text x="188.7" y="87.8" transform="rotate(-90 188.7 87.8)">6</text>
<text x="191.3" y="87.7" transform="rotate(-90 191.3 87.7)">7</text>
<text x="193.8" y="87.7" transform="rotate(-90 193.8 87.7)">8</text>
<text x="120.1" y="90.5">1</text>
<text x="124.8" y="91.8">PC6/RESET</text>
<text x="145.5" y="95.6">8</text>
<text x="220.6" y="95.6" transform="rotate(-90 220.6 95.6)">VSS</text>
<text x="223.1" y="95.6" transform="rotate(-90 223.1 95.6)">VDD</text>
<text x="225.6" y="95.6" transform="rotate(-90 225.6 95.6)">VO</text>
<text x="228.2" y="95.6" transform="rotate(-90 228.2 95.6)">RS</text>
<text x="230.7" y="95.6" transform="rotate(-90 230.7 95.6)">Rw</text>
<text x="233.3" y="95.6" transform="rotate(-90 233.3 95.6)">E</text>
<text x="235.8" y="95.6" transform="rotate(-90 235.8 95.6)">D0</text>
<text x="238.3" y="95.6" transform="rotate(-90 238.3 95.6)">D1</text>
<text x="240.9" y="95.6" transform="rotate(-90 240.9 95.6)">D2</text>
<text x="243.5" y="95.6" transform="rotate(-90 243.5 95.6)">D3</text>
<text x="246" y="95.6" transform="rotate(-90 246 95.6)">D4</text>
<text x="248.5" y="95.6" transform="rotate(-90 248.5 95.6)">D5</text>
<text x="251.1" y="95.6" transform="rotate(-90 251.1 95.6)">D6</text>
<text x="253.6" y="95.6" transform="rotate(-90 253.6 95.6)">D7</text>
<text x="256.2" y="95.6" transform="rotate(-90 256.2 95.6)">A</text>
<text x="258.7" y="95.6" transform="rotate(-90 258.7 95.6)">K</text>
<text x="136.7" y="96.9">GND</text>
<text x="136.7" y="99.4">GND</text>
<text x="145.5" y="98.1">22</text>
<text x="219.3" y="100.3" transform="rotate(-90 219.3 100.3)">1</text>
<text x="221.8" y="100.5" transform="rotate(-90 221.8 100.5)">2</text>
<text x="224.4" y="100.4" transform="rotate(-90 224.4 100.4)">3</text>
<text x="226.9" y="100.5" transform="rotate(-90 226.9 100.5)">4</text>
<text x="229.4" y="100.4" transform="rotate(-90 229.4 100.4)">5</text>
<text x="232" y="100.5" transform="rotate(-90 232 100.5)">6</text>
<text x="234.5" y="100.5" transform="rotate(-90 234.5 100.5)">7</text>
<text x="237.1" y="100.4" transform="rotate(-90 237.1 100.4)">8</text>
<text x="239.6" y="100.5" transform="rotate(-90 239.6 100.5)">9</text>
<text x="242.2" y="101.6" transform="rotate(-90 242.2 101.6)">10</text>
<text x="244.7" y="101.4" transform="rotate(-90 244.7 101.4)">11</text>
<text x="247.3" y="101.6" transform="rotate(-90 247.3 101.6)">12</text>
<text x="249.8" y="101.5" transform="rotate(-90 249.8 101.5)">13</text>
<text x="252.3" y="101.6" transform="rotate(-90 252.3 101.6)">14</text>
<text x="254.9" y="101.6" transform="rotate(-90 254.9 101.6)">15</text>
<text x="257.4" y="101.6" transform="rotate(-90 257.4 101.6)">16</text>
<text x="59" y="113.4">3</text>
<text x="89.5" y="113.4">2</text>
<text x="63.8" y="114.7">INPUT</text>
<text x="75.9" y="119.8">ADJ/GND</text>
<text x="76.6" y="114.7">OUTPUT</text>
<text x="89.5" y="118.5">1</text>
<text x="4" y="130">C</text>
<text x="291.5" y="130">C</text>
<text x="22" y="173.2">2</text>
<text x="22.1" y="168.1">1</text>
<text x="37.3" y="168.1">3</text>
<text x="37.3" y="173.2">4</text>
<text x="60.2" y="173.2">2</text>
<text x="60.3" y="168.1">1</text>
<text x="75.4" y="168.1">3</text>
<text x="75.4" y="173.2">4</text>
<text x="97.1" y="173.2">2</text>
<text x="97.2" y="168.1">1</text>
<text x="112.4" y="168.1">3</text>
<text x="112.4" y="173.2">4</text>
<text x="132.7" y="173.2">2</text>
<text x="132.9" y="168.1">1</text>
<text x="148" y="168.1">3</text>
<text x="148" y="173.2">4</text>
<text x="3.9" y="178.3">D</text>
<text x="291.5" y="178.3">D</text>
<text x="173.9" y="184.7">Title</text>
<text x="173.9" y="189.7">Size:</text>
<text x="191.8" y="189.7">Number:</text>
<text x="214.7" y="189.7">Revision:</text>
<text x="173.9" y="193.6">Date: 18.4.2025</text>
<text x="173.9" y="196.1">File:</text>
<text x="195.6" y="193.6">Time: 7.54.10</text>
<text x="214.7" y="193.6">Sheet1</text>
<text x="223.3" y="193.6">of 1</text>
<text x="37.9" y="199.9">1</text>
<text x="110.9" y="199.9">2</text>
<text x="184.1" y="199.9">3</text>
<text x="257.2" y="199.9">4</text>
</g>
<g font-size="2.3" fill="#800000">
<text x="162.5" y="18">AUDIO</text>
<text x="22.7" y="29.4">VCC</text>
<text x="226.6" y="24.3">VCC</text>
<text x="40.3" y="48.5">A1</text>
<text x="111.6" y="52.3">BTN1</text>
<text x="161.7" y="48.5">VCC</text>
<text x="111.6" y="54.9">BTN2</text>
<text x="111.6" y="57.4">BTN3</text>
<text x="112.9" y="59.9">E</text>
<text x="154.9" y="57.4">RST</text>
<text x="154.9" y="59.9">D6</text>
<text x="112.9" y="62.5">RS</text>
<text x="154.9" y="65.1">D4</text>
<text x="154.9" y="62.5">D5</text>
<text x="233.8" y="63.8">GND</text>
<text x="22.6" y="70.1">GND</text>
<text x="154.9" y="70.1">D7</text>
<text x="91.4" y="72.7">VCC</text>
<text x="100.4" y="72.7">VCC</text>
<text x="114.1" y="77.8">A1</text>
<text x="37.9" y="79">GND</text>
<text x="93.8" y="94.3">SCL</text>
<text x="102.7" y="94.3">SDA</text>
<text x="112.9" y="90.5">BTN4</text>
<text x="181.1" y="93.6" transform="rotate(-90 181.1 93.6)">SDA 3</text>
<text x="183.6" y="93.9" transform="rotate(-90 183.6 93.9)">SCL</text>
<text x="188.7" y="93.6" transform="rotate(-90 188.7 93.6)">RST</text>
<text x="166.4" y="101.9">GND</text>
<text x="176.7" y="99.4">VCC</text>
<text x="200.6" y="104.5">VCC</text>
<text x="226.9" y="106.3" transform="rotate(-90 226.9 106.3)">RS</text>
<text x="232" y="106.3" transform="rotate(-90 232 106.3)">E</text>
<text x="244.7" y="106.3" transform="rotate(-90 244.7 106.3)">D4</text>
<text x="247.3" y="106.3" transform="rotate(-90 247.3 106.3)">D5</text>
<text x="249.8" y="106.3" transform="rotate(-90 249.8 106.3)">D6</text>
<text x="252.3" y="106.3" transform="rotate(-90 252.3 106.3)">D7</text>
<text x="148.6" y="108.3">GND</text>
<text x="114.6" y="114.7">VCC</text>
<text x="255.5" y="131.2">GND</text>
<text x="65.9" y="140.1">GND</text>
<text x="45.4" y="163">BTN1</text>
<text x="83.6" y="163">BTN2</text>
<text x="120.5" y="163">BTN3</text>
<text x="156.1" y="163">BTN4</text>
<text x="12.3" y="174.5">VCC</text>
<text x="50.5" y="174.5">VCC</text>
<text x="87.3" y="174.5">VCC</text>
<text x="127" y="184.7">GND</text>
<text x="153.8" y="191.1">VCC</text>
<text x="43" y="196.1">GND</text>
<text x="81.2" y="196.1">GND</text>
<text x="118.1" y="196.1">GND</text>
</g>
<g font-size="2.3" fill="#000080">
<text x="198.1" y="18">Audiovahvistin</text>
<text x="177" y="22.8">VR1</text>
<text x="193" y="20.5">U2</text>
<text x="177" y="25.4">3362P-1-252LF</text>
<text x="252.1" y="28.4">C3</text>
<text x="252.1" y="35.5">Cap Pol1</text>
<text x="120.5" y="37">ARDUINO PRO MINI 3.3V</text>
<text x="238.6" y="41.4">C1</text>
<text x="252.1" y="38.1">1000µF</text>
<text x="30.6" y="43.2">Potentiometri Äänenvoimakkuus</text>
<text x="30.6" y="45.7">PTN16-A20120K1B1</text>
<text x="123.1" y="42.2">U1</text>
<text x="238.6" y="46.5">0.1µF</text>
<text x="238.6" y="43.9">Cap Pol1</text>
<text x="276.8" y="43.2">LS1</text>
<text x="193" y="48.5">LM386N-4/NOPB</text>
<text x="276.8" y="53.8">Kaiutin</text>
<text x="54.3" y="57.4">C2</text>
<text x="54.3" y="59.9">Cap</text>
<text x="54.3" y="62.5">22pF</text>
<text x="70.4" y="70.9">Y1</text>
<text x="55.3" y="75.5">C5</text>
<text x="70.4" y="73.4">HC-49/U-S16000000ABJB</text>
<text x="173.9" y="72.7">U3</text>
<text x="179" y="72.7">SI4703 Kehitysalusta</text>
<text x="55.3" y="82.6">Cap</text>
<text x="94.8" y="80.3">R7</text>
<text x="94.8" y="82.9">Res2</text>
<text x="103.7" y="80.3">R8</text>
<text x="103.7" y="82.9">Res2</text>
<text x="55.3" y="85.2">22pF</text>
<text x="94.8" y="85.4">10k</text>
<text x="103.7" y="85.4">10k</text>
<text x="217.2" y="86.7">U4</text>
<text x="222.3" y="86.7">16x2 LCD-näyttö</text>
<text x="44.2" y="105.8">3.3V Regulaattorikytkentä</text>
<text x="123.1" y="103.2">ATMEGA328P-PU</text>
<text x="62" y="110.9">U5</text>
<text x="26.6" y="122">BT1</text>
<text x="26.6" y="124.6">Battery 6V</text>
<text x="43.9" y="122.8">C6</text>
<text x="43.9" y="125.4">Cap Pol1</text>
<text x="62" y="123.6">LM1117T-3.3/NOPB</text>
<text x="107.5" y="122.8">C7</text>
<text x="107.5" y="125.4">Cap Pol1</text>
<text x="43.9" y="127.9">10µF</text>
<text x="107.5" y="127.9">10µF</text>
<text x="24.8" y="165.6">SW1</text>
<text x="63" y="165.6">SW2</text>
<text x="99.9" y="165.6">SW3</text>
<text x="135.5" y="165.6">SW4</text>
<text x="24.8" y="178.3">1825910-6</text>
<text x="46.4" y="178.3">R3</text>
<text x="63" y="178.3">1825910-6</text>
<text x="84.6" y="178.3">R4</text>
<text x="99.9" y="178.3">1825910-6</text>
<text x="121.5" y="178.3">R5</text>
<text x="135.5" y="178.3">1825910-6</text>
<text x="157.1" y="178.3">R6</text>
<text x="25.1" y="182.1">SEEK UP</text>
<text x="46.4" y="183.4">10k</text>
<text x="46.4" y="180.8">Res2</text>
<text x="63.2" y="182.1">SEEK DOWN</text>
<text x="84.6" y="183.4">10k</text>
<text x="84.6" y="180.8">Res2</text>
<text x="100.2" y="182.1">FINE TUNE</text>
<text x="121.5" y="183.4">10k</text>
<text x="121.5" y="180.8">Res2</text>
<text x="135.8" y="182.1">RESET</text>
<text x="157.1" y="183.4">10k</text>
<text x="157.1" y="180.8">Res2</text>
<text x="237.6" y="183.4">Altium Limited</text>
<text x="237.6" y="185.9">L3, 12a Rodborough Rd</text>
<text x="237.6" y="188.5">Frenchs Forest</text>
<text x="237.6" y="191.1">NSW</text>
<text x="180.3" y="196.1">C:\Users\manni\OneDrive - TUNI.fi\Kandidaatintyö\PCB\Kandityö_pcb\Piirikaavio.SchDoc</text>
<text x="237.6" y="193.6">Australia 2086</text>
</g>
</svg>
